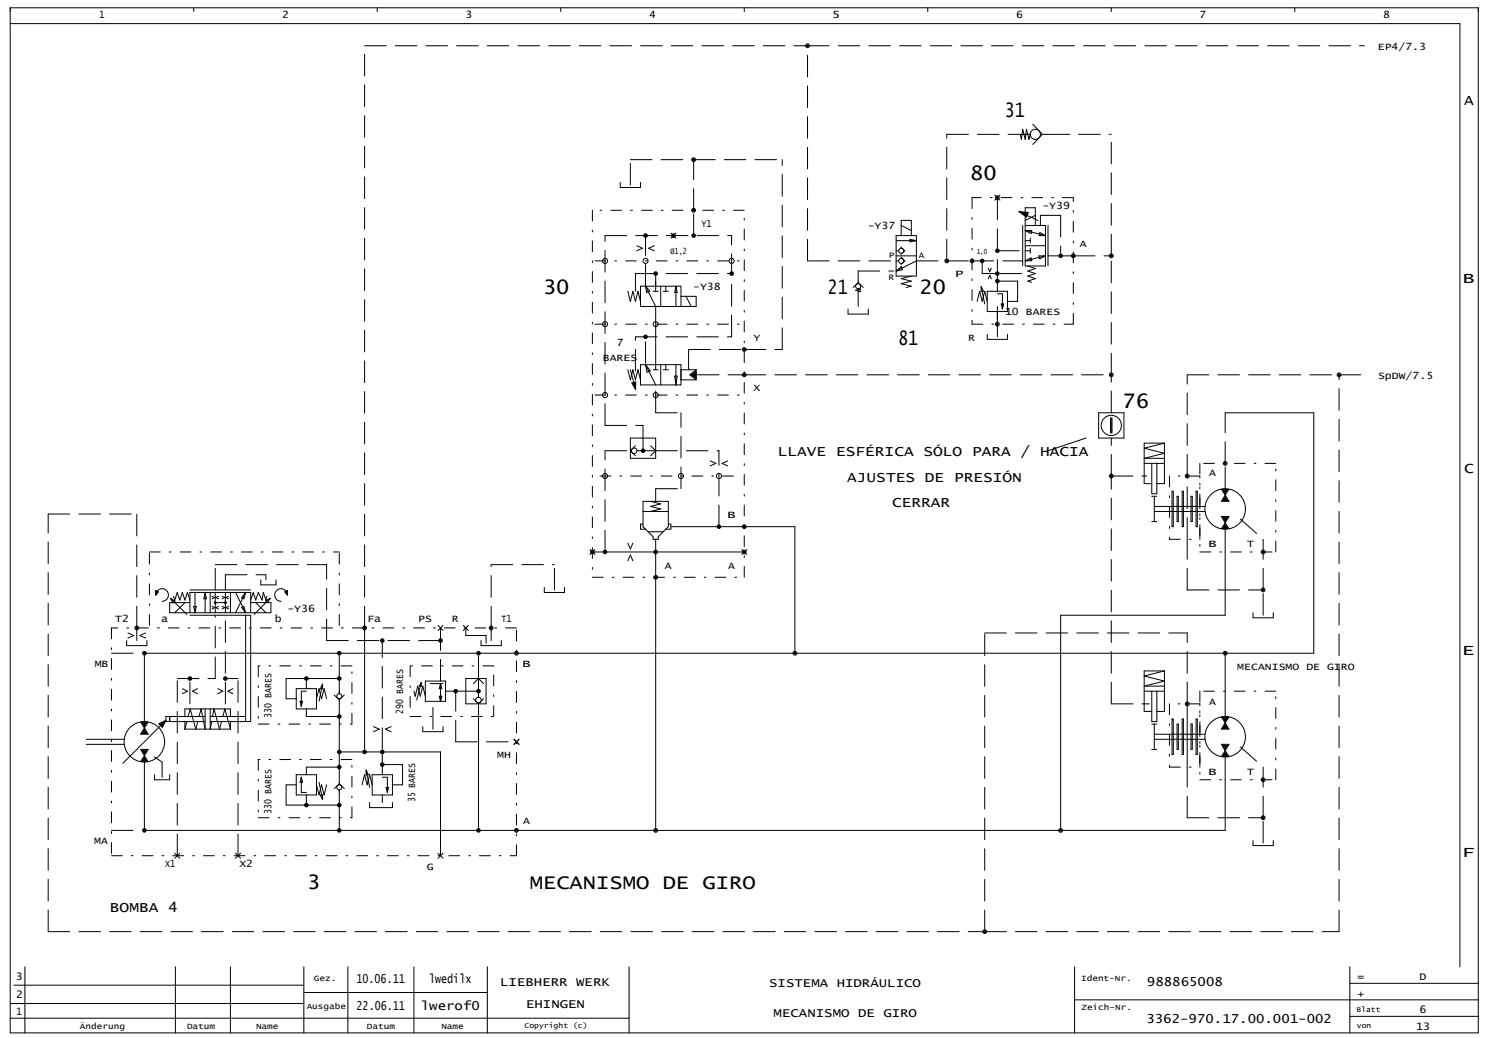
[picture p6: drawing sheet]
<svg xmlns="http://www.w3.org/2000/svg" width="582mm" height="406mm" viewBox="0 0 582 406" stroke-linecap="round" stroke-linejoin="round" font-family="sans-serif">
<g fill="none" stroke="#000" stroke-width=".39">
<path d="M4 3h574.2v401h-574.2zM4 9.2h567v369M75.8 3v1.5M147.6 3v1.5M219.3 3v1.5M291.1 3v1.5M362.9 3v1.5M434.6 3v1.5M506.4 3v1.5M399 52.5l.5 2 .5-3.9 1 3.9 .5-3.9 1 3.9 .5-2h-3M404 48.6l3.7 3.9M407.7 52.5h2.2"/>
<path d="M407.7 52.5l-3.7 4M242.6 71.4v1.9h7.9v-1.9M389.1 76.3l2 2M391.1 76.3l-2 2M249 96.1l2.3 1-2.3 1M256 96.1l-2.3 1 2.3 1M262.4 91.2l2 1.9M264.4 91.2l-2 1.9M350.5 92.1h7.9v15.9h-7.9zM350.5 94.1h7.9M350.5 98.1h1M352.3 96.6l1.6 1.5-1.5 1.4"/>
<path d="M352.5 92.1v-5.9h3.9v5.9M352.5 88.2l3.9 2M355.9 93.6l2.5 .5-2.5 .5zM398.6 82.8l3.6 .3-.7 1.8zM398.6 82.8l3.3 .6-.5 1.2-1.8-1.4 1.9 .5-.2 .5-.8-.7M398.6 82.8l7.3 3.4M400 88.2v15.8M401 94.1h2M401 98.1h2M401 88.2h7.9v15.8h-7.9v-22.7h4v6.9M401 90.2h2.6l-.3 1.2zM401 90.2l7.9 1.9"/>
<path d="M401 96.1h7.9M403 93.1v2M403 97.1v2M405 84.2l-4 2M406.7 91l2.2 1.1h-2.5zM409.9 88.2v15.8M245.6 113.9l1 4 .9-4 1 4 1-4 1 4M252.5 111.9l4 8v24.7M252.5 111.9l1.7 1.9-1.3 .6zM255.5 113.9h1.9M256.5 110v3.9M258.4 111.9v8"/>
<path d="M259.4 113.9h2M260.4 111.9v2M264.4 111.9v8M264.4 111.9l.5 2.5h-1zM266.3 115.9h6v4h-21.8v-8h15.8v8M268.3 115.9l2 4M335.6 110.6l-1.9 1.8M335.6 110.6l2 1.8M335.6 112.9l1 .2-1.9 .4 1.9 .4-1 .2M335.6 110v.6M350.5 100.1h7.9M350.5 106l2.1-1.8 .4 1.3z"/>
<path d="M352.4 100.5l1.5 1.5M353.9 102.1l-1.5 1.3M356.4 108l-3.9 1 3.9 1-3.9 1 3.9 .9-1.9 .5M358.4 102l-7.9 4M382.2 117.9l1-4 1 4 1-4 .9 4M383.8 112.1l.9 1.8-.9 .1zM383.8 112.1l1.4 6.8M386.1 113.9h8v7.9h-8zM386.5 109.1l.6-1.4 .6 1.4M386.5 104.9l.6 1.4 .6-1.4M390.1 114.9h2v6M390.1 110v3.9"/>
<path d="M391.6 118.9h1l-.5 2zM401 102l2.3-1.1 .3 1.1zM402 104l3 1-3 1 3 1-3 1 3 1-3 1 1.5 .5M406.3 100.1h2.6l-2.3 1.2zM408.9 100.1l-7.9 1.9M331.7 120.9v1.9h7.9v-1.9M386.1 130.8v1.9h8v-1.9M390.1 121.8v3M245.6 144.6l1 4 .9-4 1 4 1-4 1 4M246.6 144.6l2 7.7M247.1 149.8l1.5-.4v2.9zM248.2 150.7l.1-.8-.5 .1 .6 1.4 .1-1.8-1 .3 1.1 2.4"/>
<path d="M250.5 142.6h15.8v8h-15.8zM252.5 142.6l1.9 2.4-1.3 .6zM252.5 142.6l4 8M255.5 144.6h1.9M258.4 142.6v8M259.4 144.6h2M260.4 142.6v2M263.9 147.1h1l-.5 3.5zM264.4 142.6v8M266.3 148.6h6M266.3 144.6h6M271.3 146.6l1-.5-.5 .5 .5 .5z"/>
<path d="M272.3 144.6v4M272.3 145.1l-2 1.5 2 1.5M272.3 144.6l-2.5 2 2.5 2M272.3 145.6l-1.5 1 1.5 1M246.6 171.3h9.9v8h-9.9zM248.5 174.3l-1.9 2 1.9 2M249.1 176.3h7.4M251.5 171.3v5M254.5 174.3l2 2M256.5 176.3l-2 2M424.7 171.3l-14.8 5M429.7 161.4h9.9v9.9h-9.9z"/>
<path d="M434.4 163.4v6M434.6 163.4v6M434.9 163.4v6M455.4 173.3l-7.9 2 7.9 2-7.9 2h7.9M455.4 173.3h-7.9v15.9h3M455.4 173.3v15.9h-2.9M479.2 161.4h34.6v94.1h-457.3v29.2M251.5 196.1h9.9v9.9l-4 4v1h-1.9v-1l-4-4zM254.5 196.1l3.9 1-3.9 1 3.9 1-3.9 1M277.7 180.3l2.3 .9-2.3 1M284.7 180.3l-2.3 .9 2.3 1M447.5 181.2h7.9"/>
<path d="M450.5 181.2v11.9h2v-11.9M450.5 194.1h2M451.5 194.1v9.9M451.5 198.1h19.8M458.4 192.1h.5v13.9h-.5zM460.4 194.1h.5v9.9h-.5zM462.4 192.1h.5v13.9h-.5zM465.8 194.1h.5v9.9h-.5zM467.8 192.1h.5v13.9h-.5zM477.7 191.3l1.5 2.3M478.1 191.4h2.2l-1.1 1.7zM478.6 191.7h1.2l-.6 .8z"/>
<path d="M479 195.3l.2-.2 .2 .2zM479.1 192h.2zM479.2 193.6l1.5 2.5h-3zM479.2 194.2l1 1.6h-2zM479.2 194.8l.5 .7h-1zM480.7 191.3l-1.5 2.3M230.7 214.9l2 2M231.7 215.9h59.4M232.7 214.9l-2 2M245.6 219.4l1-2.3 .9 2.3M245.6 212.4l1 2.3 .9-2.3M251.5 205h-1v2h2"/>
<path d="M251.5 200.1h9.9M253.5 208h5.9M256.5 211v113.8M261.4 205h1v2h-2M262.4 206h48.5v49.5M290.1 214.9l2 2M292.1 214.9l-2 2M450.5 204h2M451.5 200.1h19.8M477.7 202h3l-1.5 2.5zM478.2 202.3h2l-1 1.6zM478.7 202.6h1l-.5 .7z"/>
<path d="M479 202.8l.2 .2 .2-.2h-.3M479.2 206v34.6h-64.3v84.2M479.2 205.1l1 1.6h-2zM479.2 205.6l.5 .8h-1zM479.2 205.9l.2 .3h-.4zM479.2 204.5l1.5 2.3M479.2 204.5l-1.5 2.3M60.9 232.7a2.48 2.48 0 0 1 2.5-2.4 2.48 2.48 0 0 1 2.5 2.4 2.48 2.48 0 0 1-2.5 2.5M60.9 231l1 .5-1 1.2zM61 232.6l.8-1.1-.8-.3 .2 .7 .2-.2-.3 .6 .1-.9 .3 .2-.5 .9 .1-1.2 .6 .3-.8 1.1M66.7 234l6.4 6.4M66.7 234l1.7 1.1-.7 .7z"/>
<path d="M67.9 233.2l.4 1.5 1-3 1 3 1-3 1 3 1-3 1 3M72.3 235.7l-4 4M74.3 235.7h-7.9v4h39.6v-4h-7.9M74.3 239.7v-8h23.8v8M74.3 230.7h23.8M75.8 237.2h1l-.5 2.5zM76.3 231.7v8M80.2 231.7v8M80.2 231.7l.5 2.5h-1zM82.2 231.7v8M83 237.2l.9 .5-.9 .5M83 233.2l.9 .5-.9 .5"/>
<path d="M84.2 235.7h3.9M84.2 231.7v8M85.4 237.2l-.9 .5 .9 .5M85.4 233.2l-.9 .5 .9 .5M86.9 237.2l1 .5-1 .5M86.9 233.2l1 .5-1 .5M88.1 231.7v8M89.4 237.2l-1 .5 1 .5M89.4 233.2l-1 .5 1 .5M90.1 231.7v8M92.1 231.7l4 8M94.5 237.6l.9-.4 .7 2.5z"/>
<path d="M96.1 231.7l-4 8M96.1 231.7l-.7 2.5-.9-.4zM100 235.7l4 4M102 226.8v2h5.9v-2M103.9 235l1.8-1-1.1 1.7zM104.4 233.2l-.4 1.5-1-3-.5 3-1.5-3-1 3-1-3-.9 3M105.7 234l-6.4 6.4M111.4 231.5l1-.5v1.7zM112.4 232.6l-.8-1.1 .7-.3-.1 .7-.2-.2 .3 .6-.1-.9-.4 .2 .6 .9-.1-1.2-.6 .3 .7 1.1M112.4 232.7a2.48 2.48 0 0 0-2.5-2.4 2.48 2.48 0 0 0-2.4 2.4 2.48 2.48 0 0 0 2.4 2.5M212.9 229.8v1.9h7.9v-1.9M490.1 239.7v1.9h7.9v-1.9"/>
<path d="M49.5 250.5v2h8v-2M50 247.6l2.3 1-2.3 1M57 247.6l-2.3 1 2.3 1M74.3 240.6h23.8v41.6h-15.9M96.1 240.6v41.6M132.7 255.5v15.8M142.6 245.6v47.5M171.3 244.6l2 2M173.3 244.6l-2 2M181.2 244.6l2 2M183.2 244.6l-2 2M187.1 256.5v16.2"/>
<path d="M188.1 250.5v2h8v-2M479.2 255.5v24.7M71.3 269.4l2 .9-2 1M77.3 269.4l-2 .9 2 1M80.2 277.3v7.9l-1.6-7.9-.7 2.9M82.2 277.3v7.9l.6-3M85.2 269.4l2 .9-2 1M91.1 269.4l-2 .9 2 1M115.9 269.4h7.9v7.9h-7.9zM117.4 274.3h.9l-.5 2zM119.8 270.3h-2v6M119.8 277.3v2.9h12.9"/>
<path d="M123.8 273.3l1-3.9 1 3.9 1-3.9 1 3.9M126.2 267.6v1.9l-.9-.1zM126.2 267.6l-1.4 6.7M130.7 271.8l2 1.9M132.7 273.7v32.9M132.7 265.4h-12.9v4M134.7 271.8l-2 1.9M161.9 270.3l.5 2 1-3.9 1 3.9 1-3.9 1 3.9M164.8 267l-.8 1.3 .8 .2v-1.6l-1.8 6.9M166.4 266.4h7.9v7.9h-7.9zM168.3 267.4h5M171.8 272.3h1l-.5 2z"/>
<path d="M172.3 267.4v6.9M172.3 267.4l.5 2h-1zM182.2 265.4h7.9v9.9h-7.9zM182.2 270.3h4.9M185.2 267.4l1.9-2 2 2M185.2 273.3l1.9 2M187.1 275.3v48.5M189.1 273.3l-2 2M447.5 270.3h7.9M450.5 270.3v11.9h2v-11.9M455.4 262.4h-7.9v15.9h3M455.4 262.4l-7.9 2 7.9 2-7.9 2h7.9"/>
<path d="M455.4 262.4v15.9h-2.9M464.3 275.3v24.7M33.7 291.1h14.8M33.7 289.2h14.8M55 293.1h3l-1.5 2.5zM55 282.4l1.5 2.3M55.4 282.5h2.2l-1.1 1.7zM55.5 293.4h2l-1 1.6zM55.9 282.8h1.2l-.6 .8zM56 293.7h1l-.5 .7zM56.3 293.9l.2 .2 .2-.2h-.3M56.4 283.1h.2z"/>
<path d="M56.5 296.2l1 1.6h-2zM56.5 296.7l.5 .8h-1zM56.5 297l.2 .3h-.4zM56.5 284.7l1.5 2.5h-3zM56.5 285.3l1 1.6h-2zM56.5 285.9l.5 .7h-1zM56.5 286.2l.2 .2h-.4zM56.5 295.6l1.5 2.3M56.5 295.6l-1.5 2.3M58 282.4l-1.5 2.3M62.1 283.1l2.8-1.4-1.4 2.8zM62.6 283.2l1.6-.8-.8 1.6z"/>
<path d="M63.1 283.3l.4-.2-.2 .5zM64.9 281.7l-16.8 16.9M66.4 280.2v2M72.3 280.2v-2.9h17.8v2.9M72.3 282.2v3M72.3 285.2h17.8M73.1 282.2l-.8 3M73.6 280.2l.8-2.9 2.2 7.9 .8-3M80.2 280.2h-15.3v2h15.3M82.2 280.2h13.9M83.1 280.2l.6-2.9 2.2 7.9 .8-3M87.2 280.2l.8-2.9 2.1 7.9"/>
<path d="M90.1 282.2v3M132.7 294.1h39.6v40.6M146.1 284.2l2.2 1-2.2 1M149.5 294.1v8.9M153 284.2l-2.3 1 2.3 1M165.4 284.2v2h7.9v-2M201 289.2l2 1.9M203 289.2l-2 1.9M450.5 293.1h2M450.5 283.2h2M451.5 287.2h19.8M451.5 283.2v9.9"/>
<path d="M451.5 289.2h19.8M458.4 281.2h.5v13.9h-.5zM460.4 283.2h.5v9.9h-.5zM462.4 281.2h.5v13.9h-.5zM465.8 283.2h.5v9.9h-.5zM467.8 281.2h.5v13.9h-.5zM477.7 291.1h3l-1.5 2.5zM477.7 280.4l1.5 2.3M478.1 280.5h2.2l-1.1 1.7zM478.2 291.4h2l-1 1.6zM478.6 280.8h1.2l-.6 .8zM478.7 291.7h1l-.5 .7z"/>
<path d="M479 291.9l.2 .2 .2-.2h-.3M479.1 281.1h.2zM479.2 295.1v29.7h-422.7v-26.7M479.2 282.7l1.5 2.5h-3zM479.2 294.2l1 1.6h-2zM479.2 294.7l.5 .8h-1zM479.2 295l.2 .3h-.4zM479.2 283.3l1 1.6h-2zM479.2 283.9l.5 .7h-1zM479.2 284.2l.2 .2h-.4zM479.2 293.6l1.5 2.3M479.2 293.6l-1.5 2.3"/>
<path d="M480.7 280.4l-1.5 2.3M60.4 303v2h6v-2M115.9 303h7.9v7.9h-7.9zM117.8 304v5.9h2M117.8 304l.5 2h-.9zM119.8 310.9v4h12.9M123.8 307l1 3.9 1-3.9 1 3.9 1-3.9M124.8 306l1.4 6.7M125.3 310.9l.9-.1v1.9zM132.7 306.6l-2 1.9M132.7 306.6l2 1.9M132.7 309v15.8"/>
<path d="M132.7 300h-12.9v3M141.6 307l1-4 1 4 1-4 1 4M143.2 301.2l.9 1.8-.9 .1zM143.2 301.2l1.4 6.8M144.6 313.9v2h8.9v-2M145.6 303h7.9v7.9h-7.9zM149.5 304h2v5.9M149.5 310.9v3M151 308h1l-.5 1.9zM68.3 333.7l2 2M70.3 333.7l-2 2M92.1 333.7l2 2"/>
<path d="M94.1 333.7l-2 2M171.3 333.7l2 2M173.3 333.7l-2 2M490.1 328.8v1.9h7.9v-1.9M9.7 378.2v25.8M68.6 378.2v25.8M90.1 378.2v25.8M118.8 378.2v25.8M136.1 378.2v25.8M161.9 378.2v25.8M190.6 378.2v25.8M246.1 378.2v25.8"/>
<path d="M420.3 378.2v25.8M528 378.2v25.8M4 398.3h242.1M4 392.5h114.8M5.4 385.3h113.4M118.8 388.2h71.8M420.3 391.1h157.9M528 397.5h50.2M528 384.6h50.2"/>
<circle cx="315.8" cy="17.9" r=".37"/>
<circle cx="315.8" cy="17.9" r=".74"/>
<circle cx="404.9" cy="52.5" r="1.98"/>
<circle cx="271.3" cy="62.4" r=".74"/>
<circle cx="271.3" cy="62.4" r=".37"/>
<circle cx="390.1" cy="77.3" r=".5"/>
<circle cx="390.1" cy="77.3" r=".69"/>
<circle cx="390.1" cy="77.3" r=".2"/>
<circle cx="252.5" cy="92.1" r=".5"/>
<circle cx="252.5" cy="92.1" r=".69"/>
<circle cx="252.5" cy="92.1" r=".2"/>
<circle cx="263.4" cy="92.1" r=".5"/>
<circle cx="263.4" cy="92.1" r=".69"/>
<circle cx="263.4" cy="92.1" r=".2"/>
<circle cx="271.3" cy="92.1" r=".5"/>
<circle cx="271.3" cy="82.2" r=".74"/>
<circle cx="271.3" cy="82.2" r=".37"/>
<circle cx="271.3" cy="92.1" r=".69"/>
<circle cx="271.3" cy="92.1" r=".2"/>
<circle cx="352.5" cy="98.1" r=".99"/>
<circle cx="390.1" cy="98.1" r=".5"/>
<circle cx="390.1" cy="98.1" r=".69"/>
<circle cx="390.1" cy="98.1" r=".2"/>
<circle cx="236.6" cy="102" r=".99"/>
<circle cx="252.5" cy="102" r=".99"/>
<circle cx="256.4" cy="107" r=".5"/>
<circle cx="256.4" cy="107" r=".69"/>
<circle cx="256.4" cy="107" r=".2"/>
<circle cx="286.1" cy="102" r=".99"/>
<circle cx="286.1" cy="107" r=".5"/>
<circle cx="286.1" cy="107" r=".69"/>
<circle cx="286.2" cy="107" r=".2"/>
<circle cx="335.6" cy="111.9" r=".99"/>
<circle cx="352.5" cy="102" r=".99"/>
<circle cx="370.3" cy="102" r=".74"/>
<circle cx="370.3" cy="102" r=".37"/>
<circle cx="380.2" cy="102" r=".37"/>
<circle cx="380.2" cy="102" r=".74"/>
<circle cx="384.2" cy="102" r=".5"/>
<circle cx="384.2" cy="102" r=".69"/>
<circle cx="384.2" cy="102" r=".2"/>
<circle cx="390.1" cy="107" r=".5"/>
<circle cx="390.1" cy="110" r=".5"/>
<circle cx="390.1" cy="110" r=".69"/>
<circle cx="390.1" cy="107" r=".69"/>
<circle cx="390.1" cy="110" r=".2"/>
<circle cx="390.1" cy="107" r=".2"/>
<circle cx="414.8" cy="100.1" r=".69"/>
<circle cx="414.8" cy="100.1" r=".5"/>
<circle cx="414.9" cy="100.1" r=".2"/>
<circle cx="419.8" cy="100.1" r=".74"/>
<circle cx="419.8" cy="100.1" r=".37"/>
<circle cx="434.6" cy="100.1" r=".74"/>
<circle cx="434.6" cy="100.1" r=".37"/>
<circle cx="236.6" cy="126.8" r=".99"/>
<circle cx="252.5" cy="131.7" r=".5"/>
<circle cx="252.5" cy="131.7" r=".69"/>
<circle cx="252.5" cy="131.7" r=".2"/>
<circle cx="256.4" cy="126.8" r=".99"/>
<circle cx="291.1" cy="136.7" r=".74"/>
<circle cx="291.1" cy="136.7" r=".37"/>
<circle cx="390.1" cy="126.8" r=".74"/>
<circle cx="390.1" cy="126.8" r=".37"/>
<circle cx="236.6" cy="154.5" r=".99"/>
<circle cx="256.4" cy="154.5" r=".99"/>
<circle cx="291.1" cy="146.6" r=".74"/>
<circle cx="291.1" cy="146.6" r=".37"/>
<circle cx="434.6" cy="146.6" r=".74"/>
<circle cx="434.6" cy="146.6" r=".37"/>
<circle cx="523.7" cy="146.6" r=".74"/>
<circle cx="523.7" cy="146.6" r=".37"/>
<circle cx="248" cy="176.3" r="1.09"/>
<circle cx="251.5" cy="176.3" r=".5"/>
<circle cx="251.5" cy="176.3" r=".69"/>
<circle cx="251.5" cy="176.3" r=".3"/>
<circle cx="434.6" cy="166.4" r="4"/>
<circle cx="236.6" cy="186.2" r=".99"/>
<circle cx="266.3" cy="186.2" r=".99"/>
<circle cx="281.2" cy="186.2" r=".99"/>
<circle cx="434.6" cy="186.2" r=".74"/>
<circle cx="434.6" cy="186.2" r=".37"/>
<circle cx="464.3" cy="186.2" r=".74"/>
<circle cx="464.3" cy="186.2" r=".37"/>
<circle cx="479.2" cy="199.1" r="7.9"/>
<circle cx="479.2" cy="181.2" r=".74"/>
<circle cx="479.2" cy="181.2" r=".37"/>
<circle cx="231.7" cy="215.9" r=".69"/>
<circle cx="231.7" cy="215.9" r=".5"/>
<circle cx="231.7" cy="215.9" r=".2"/>
<circle cx="236.6" cy="215.9" r=".5"/>
<circle cx="236.6" cy="215.9" r=".69"/>
<circle cx="236.7" cy="215.9" r=".2"/>
<circle cx="256.4" cy="215.9" r=".5"/>
<circle cx="256.4" cy="215.9" r=".69"/>
<circle cx="256.4" cy="215.9" r=".2"/>
<circle cx="281.2" cy="206" r=".5"/>
<circle cx="281.2" cy="206" r=".69"/>
<circle cx="281.2" cy="206" r=".2"/>
<circle cx="291.1" cy="215.9" r=".5"/>
<circle cx="291.1" cy="206" r=".74"/>
<circle cx="291.1" cy="215.9" r=".69"/>
<circle cx="291.1" cy="206" r=".37"/>
<circle cx="291.1" cy="215.9" r=".2"/>
<circle cx="494" cy="215.9" r=".74"/>
<circle cx="494" cy="215.9" r=".37"/>
<circle cx="84.2" cy="235.7" r=".35"/>
<circle cx="84.2" cy="235.7" r=".1"/>
<circle cx="84.2" cy="235.7" r=".25"/>
<circle cx="88.1" cy="235.7" r=".35"/>
<circle cx="88.1" cy="235.7" r=".1"/>
<circle cx="88.2" cy="235.7" r=".25"/>
<circle cx="256.4" cy="225.8" r=".74"/>
<circle cx="256.4" cy="225.8" r=".37"/>
<circle cx="494" cy="230.7" r=".74"/>
<circle cx="494" cy="230.7" r=".37"/>
<circle cx="53.5" cy="245.6" r=".74"/>
<circle cx="53.5" cy="245.6" r=".37"/>
<circle cx="56.5" cy="255.5" r=".5"/>
<circle cx="56.5" cy="255.5" r=".69"/>
<circle cx="56.5" cy="255.5" r=".2"/>
<circle cx="132.7" cy="255.5" r=".5"/>
<circle cx="132.7" cy="255.5" r=".69"/>
<circle cx="132.7" cy="255.5" r=".2"/>
<circle cx="142.6" cy="245.6" r=".74"/>
<circle cx="142.6" cy="245.6" r=".37"/>
<circle cx="149.5" cy="250.5" r=".5"/>
<circle cx="149.5" cy="250.5" r=".69"/>
<circle cx="149.5" cy="250.5" r=".2"/>
<circle cx="172.3" cy="250.5" r=".5"/>
<circle cx="172.3" cy="250.5" r=".69"/>
<circle cx="172.3" cy="250.5" r=".2"/>
<circle cx="187.1" cy="255.5" r=".69"/>
<circle cx="187.1" cy="255.5" r=".5"/>
<circle cx="187.1" cy="255.5" r=".2"/>
<circle cx="192.1" cy="245.6" r=".74"/>
<circle cx="192.1" cy="245.6" r=".37"/>
<circle cx="202" cy="255.5" r=".74"/>
<circle cx="202" cy="255.5" r=".37"/>
<circle cx="310.9" cy="255.5" r=".74"/>
<circle cx="310.9" cy="255.5" r=".37"/>
<circle cx="479.2" cy="255.5" r=".74"/>
<circle cx="479.2" cy="255.5" r=".37"/>
<circle cx="74.3" cy="265.4" r=".69"/>
<circle cx="74.3" cy="265.4" r=".5"/>
<circle cx="74.3" cy="265.4" r=".2"/>
<circle cx="88.1" cy="265.4" r=".69"/>
<circle cx="88.1" cy="265.4" r=".5"/>
<circle cx="88.2" cy="265.4" r=".2"/>
<circle cx="119.8" cy="265.4" r=".5"/>
<circle cx="119.8" cy="265.4" r=".69"/>
<circle cx="119.8" cy="265.4" r=".2"/>
<circle cx="132.7" cy="272.3" r=".99"/>
<circle cx="132.7" cy="265.4" r=".5"/>
<circle cx="132.7" cy="265.4" r=".69"/>
<circle cx="132.7" cy="265.4" r=".2"/>
<circle cx="178.2" cy="270.3" r=".5"/>
<circle cx="178.2" cy="270.3" r=".69"/>
<circle cx="178.2" cy="270.3" r=".2"/>
<circle cx="187.1" cy="273.8" r="1.09"/>
<circle cx="187.1" cy="270.3" r=".69"/>
<circle cx="187.1" cy="270.3" r=".5"/>
<circle cx="187.1" cy="270.3" r=".3"/>
<circle cx="464.3" cy="275.3" r=".74"/>
<circle cx="464.3" cy="275.3" r=".37"/>
<circle cx="56.5" cy="290.1" r="7.9"/>
<circle cx="132.7" cy="280.2" r=".5"/>
<circle cx="132.7" cy="294.1" r=".5"/>
<circle cx="132.7" cy="280.2" r=".69"/>
<circle cx="132.7" cy="294.1" r=".69"/>
<circle cx="132.7" cy="280.2" r=".2"/>
<circle cx="132.7" cy="294.1" r=".2"/>
<circle cx="142.6" cy="294.1" r=".5"/>
<circle cx="142.6" cy="294.1" r=".69"/>
<circle cx="142.6" cy="294.1" r=".2"/>
<circle cx="149.5" cy="299.1" r=".5"/>
<circle cx="149.5" cy="294.1" r=".5"/>
<circle cx="149.5" cy="294.1" r=".69"/>
<circle cx="149.5" cy="299.1" r=".69"/>
<circle cx="149.5" cy="294.1" r=".2"/>
<circle cx="149.5" cy="299.1" r=".2"/>
<circle cx="479.2" cy="288.2" r="7.9"/>
<circle cx="119.8" cy="314.9" r=".5"/>
<circle cx="119.8" cy="314.9" r=".69"/>
<circle cx="119.8" cy="314.9" r=".2"/>
<circle cx="132.7" cy="308" r=".99"/>
<circle cx="132.7" cy="314.9" r=".5"/>
<circle cx="132.7" cy="300" r=".5"/>
<circle cx="132.7" cy="300" r=".69"/>
<circle cx="132.7" cy="314.9" r=".69"/>
<circle cx="132.7" cy="300" r=".2"/>
<circle cx="132.7" cy="314.9" r=".2"/>
<circle cx="494" cy="305" r=".74"/>
<circle cx="494" cy="319.8" r=".74"/>
<circle cx="494" cy="305" r=".37"/>
<circle cx="494" cy="319.8" r=".37"/>
<circle cx="56.5" cy="324.8" r=".5"/>
<circle cx="56.5" cy="324.8" r=".69"/>
<circle cx="56.5" cy="324.8" r=".2"/>
<circle cx="132.7" cy="324.8" r=".5"/>
<circle cx="132.7" cy="324.8" r=".69"/>
<circle cx="132.7" cy="324.8" r=".2"/>
<circle cx="187.1" cy="324.8" r=".69"/>
<circle cx="187.1" cy="324.8" r=".5"/>
<circle cx="187.1" cy="324.8" r=".2"/>
<circle cx="202" cy="324.8" r=".74"/>
<circle cx="202" cy="324.8" r=".37"/>
<circle cx="256.4" cy="324.8" r=".74"/>
<circle cx="256.4" cy="324.8" r=".37"/>
<circle cx="414.8" cy="324.8" r=".74"/>
<circle cx="414.8" cy="324.8" r=".37"/>
<circle cx="385.1" cy="364.4" r=".37"/>
<circle cx="385.1" cy="364.4" r=".74"/>
</g>
<g fill="none" stroke="#000" stroke-width=".39" stroke-dasharray="8.5 3.5">
<path d="M142.6 17.9h173.2M315.8 17.9h217.9M370.3 52.5h29.7M409.9 52.5h24.7M246.6 72.3v-9.9M246.6 62.4h24.7M271.3 62.4h34.6M236.7 92.1h49.5M271.3 92.1v-9.9M271.3 82.2v-19.8M390.1 98.1h9.9M406.9 84.2h8"/>
<path d="M406.9 84.2v4M414.9 84.2v15.9M248.5 113.9v-6.9M248.5 107h37.7M252.5 111.9v-19.8M256.5 111.9v-4.9M315.8 102v-84.1M315.8 102h34.7M335.6 119.9v-7M335.6 110v-4M335.6 106h13.9M350.5 102h1"/>
<path d="M358.4 102h11.9M370.3 102v-49.5M370.3 102h9.9M380.2 102h19.8M384.2 107v-5M384.2 107h5.9M390.1 110v-32.7M391.1 107h11.9M398 117.9h-3.9M398 110h-7.9M398 117.9v-7.9M414.9 100.1h-5"/>
<path d="M414.9 100.1h4.9M419.8 100.1h14.8M434.6 100.1v-47.6M248.5 131.7h37.7M269.3 136.7h21.8M286.2 131.7v-39.6M291.1 136.7h14.8M305.9 136.7v-74.3M390.1 131.7v-4.9M390.1 126.8v-6.9M248.5 145.1v-13.4M252.5 142.1v-10.4"/>
<path d="M269.3 144.6v-7.9M272.8 146.6h18.3M291.1 146.6h143.5M434.6 146.6v-46.5M464.3 146.6h59.5M523.8 146.6h9.9M236.7 166.4v-74.3M236.7 176.3h9.9M236.7 166.4h14.8M251.5 171.3v-4.9M256.5 161.4v-10.8M256.5 176.3h24.7"/>
<path d="M256.5 161.4h9.8M434.6 161.4v-14.8M256.5 196.1v-5M256.5 191.1h9.8M266.3 191.1v-29.7M434.6 186.2v-14.9M434.6 186.2h13.9M464.3 186.2v-39.6M479.2 191.1v-9.9M479.2 181.2v-19.8M18.9 201.1h34.6M236.7 215.9v-39.6"/>
<path d="M281.2 206v-29.7M464.3 211v-24.8M485.1 203l8.9 8M494 215.9v-4.9M84.2 230.7v-9.9M84.2 220.8h43.6M88.1 230.7v-5.9M88.1 224.8h15.9M104 226.8v-2M192.1 220.8h24.7M216.8 230.7v-9.9M464.3 230.7v-19.7"/>
<path d="M464.3 230.7h29.7M494 230.7v-14.8M43.6 255.5h11.9M53.5 250.5v-4.9M53.5 245.6v-44.5M127.8 250.5v-29.7M127.8 250.5h44.5M142.6 245.6v-227.7M182.2 248.6v-3M182.2 248.6h7.9M190.1 251.5v-2.9M192.1 250.5v-4.9"/>
<path d="M192.1 245.6v-24.8M385.2 247.6h79.1M494 240.6v-9.9M69.3 265.4h14.9M74.3 275.3v-9.9M84.2 265.4v-24.8M88.1 275.3v-34.7M88.1 265.4h5M111.9 273.3h4M111.9 265.4h7.9M111.9 273.3v-7.9M172.3 266.4v-20.8"/>
<path d="M174.3 270.3h7.9M434.6 275.3v-89.1M434.6 275.3h14.9M464.3 275.3v-27.7M60.4 296.1l3 2M149.5 293.1v-42.6M157.5 299.1h-8M169.3 285.2v-10.9M178.2 290.1v-19.8M178.2 290.1h23.8M485.1 292.1l8.9 7.9M63.4 304v-5.9"/>
<path d="M111.9 307h4M111.9 314.9h7.9M111.9 307v7.9M157.5 307h-4M157.5 307v-7.9M464.3 319.8v-19.8M464.3 319.8h29.7M494 319.8v-14.8M494 305v-5M43.6 324.8h11.9M69.3 334.7v-69.3M93.1 334.7v-69.3"/>
<path d="M494 329.7v-9.9M18.9 364.4v-163.3M18.9 364.4h366.3M385.2 364.4v-116.8M385.2 364.4h138.6M523.8 364.4v-217.8"/>
</g>
<g fill="none" stroke="#000" stroke-width=".39" stroke-dasharray="4.2 3.5 .7 3.5">
<path d="M380.2 77.3v49.5M419.8 77.3h-39.6M231.7 82.2v143.6M291.1 82.2h-59.4M232.7 102h57.4M232.7 126.8h57.4M380.2 126.8h39.6M419.8 126.8v-49.5M232.7 154.5h57.4M234.7 186.2h55.4M457.4 186.2v24.8M469.3 181.2v34.7"/>
<path d="M469.3 186.2h-11.9M499 181.2h-29.7M58.4 215.9h74.3M457.4 211h11.9M469.3 215.9h29.7M469.3 211v-24.8M499 215.9v-34.7M231.7 225.8h59.4M291.1 225.8v-143.6M43.6 245.6v89.1M58.4 244.6v-28.7M132.7 244.6v-28.7"/>
<path d="M202 245.6h-158.4M101 260.4v22.8M137.7 260.4h-36.7M160.4 260.4v19.8M193.1 260.4h-32.7M457.4 275.3v24.7M469.3 270.3v34.7M469.3 275.3h-11.9M499 270.3h-29.7M101 297.1v22.7M101 283.2h36.7M137.7 297.1h-36.7"/>
<path d="M137.7 283.2v-22.8M160.4 280.2h32.7M193.1 280.2v-19.8M101 319.8h36.7M137.7 319.8v-22.7M457.4 300h11.9M469.3 305h29.7M469.3 300v-24.7M499 305v-34.7M43.6 334.7h158.4M202 334.7v-89.1"/>
</g>
<g font-size="7.8">
<text x="393.1" y="45.7">31</text>
<text x="379.5" y="70.5">80</text>
<text x="212.4" y="115">30</text>
<text x="323.8" y="115">21</text>
<text x="359.7" y="115">20</text>
<text x="351.4" y="134.8">81</text>
<text x="439.1" y="159.6">76</text>
<text x="120.1" y="347.7">3</text>
<text x="207.2" y="347.7">MECANISMO DE GIRO</text>
</g>
<g font-size="5.7">
<text x="572.7" y="40.9">A</text>
<text x="572" y="110.5">B</text>
<text x="572.7" y="185.2">C</text>
<text x="571.9" y="256.2">E</text>
<text x="571.8" y="335.2">F</text>
</g>
<g font-size="5.6">
<text x="304.2" y="178.5">LLAVE ESFÉRICA SÓLO PARA / HACIA</text>
<text x="331.3" y="188.4">AJUSTES DE PRESIÓN</text>
<text x="348.9" y="198.3">CERRAR</text>
<text x="43" y="356.7">BOMBA 4</text>
</g>
<g font-size="4.9">
<text x="139.4" y="384.4">10.06.11</text>
<text x="167.8" y="384.4">lwedilx</text>
<text x="195.6" y="385.8">LIEBHERR WERK</text>
<text x="300.8" y="386.1">SISTEMA HIDRÁULICO</text>
<text x="448.6" y="385.8">988865008</text>
<text x="139.5" y="395.1">22.06.11</text>
<text x="164.6" y="395.1">lwerof0</text>
<text x="205.7" y="394.4">EHINGEN</text>
<text x="302.6" y="397.6">MECANISMO DE GIRO</text>
<text x="448.4" y="400.2">3362-970.17.00.001-002</text>
</g>
<g font-size="4.1">
<text x="6.2" y="383.3">3</text>
<text x="530.9" y="383.3">=</text>
<text x="555.3" y="383.3">D</text>
<text x="530.9" y="389.8">+</text>
<text x="6.3" y="390.5">2</text>
<text x="6.4" y="397">1</text>
<text x="555.3" y="396.3">6</text>
<text x="554" y="402.7">13</text>
</g>
<g font-size="3.9">
<text x="38.8" y="7.1">1</text>
<text x="110.4" y="7.1">2</text>
<text x="182.1" y="7.1">3</text>
<text x="253.9" y="7.1">4</text>
<text x="325.4" y="7.1">5</text>
<text x="397.5" y="7.1">6</text>
<text x="469.2" y="7.1">7</text>
<text x="541" y="7.1">8</text>
<text x="538.9" y="19.4">EP4/7.3</text>
<text x="407.7" y="81.8">-Y39</text>
<text x="274.4" y="88.7">Y1</text>
<text x="339.4" y="89.7">-Y37</text>
<text x="422.4" y="96.7">A</text>
<text x="271.1" y="113.5">-Y38</text>
<text x="373.4" y="108.5">P</text>
<text x="393.1" y="123.4">10 BARES</text>
<text x="241.2" y="135.3">7</text>
<text x="294.6" y="133.3">Y</text>
<text x="378.7" y="133.3">R</text>
<text x="235.8" y="141.2">BARES</text>
<text x="539" y="148.1">SpDW/7.5</text>
<text x="294.7" y="153.1">X</text>
<text x="472.9" y="186.1">A</text>
<text x="284.4" y="202.6">B</text>
<text x="472.5" y="214.1">B</text>
<text x="487.7" y="214.1">T</text>
<text x="260" y="222.4">A</text>
<text x="284.8" y="222.4">A</text>
<text x="112.4" y="239.2">-Y36</text>
<text x="45.1" y="243.2">T2</text>
<text x="63" y="243.2">a</text>
<text x="107.5" y="243.2">b</text>
<text x="143.7" y="243.2">Fa</text>
<text x="163.6" y="243.2">PS</text>
<text x="176.7" y="243.2">R</text>
<text x="196.2" y="243.2">T1</text>
<text x="37" y="261">MB</text>
<text x="204.2" y="261">B</text>
<text x="484" y="262">MECANISMO DE GIRO</text>
<text x="472.9" y="275.8">A</text>
<text x="106.2" y="280.7" transform="rotate(-90 106.2 280.7)">330 BARES</text>
<text x="157.6" y="279.1" transform="rotate(-90 157.6 279.1)">290 BARES</text>
<text x="194.5" y="296.6">MH</text>
<text x="472.5" y="303.2">B</text>
<text x="487.7" y="303.2">T</text>
<text x="162.3" y="313.9" transform="rotate(-90 162.3 313.9)">35 BARES</text>
<text x="106.2" y="318.4" transform="rotate(-90 106.2 318.4)">330 BARES</text>
<text x="204.6" y="322.4">A</text>
<text x="36.8" y="330.3">MA</text>
<text x="64.6" y="339.2">X1</text>
<text x="93.6" y="339.2">X2</text>
<text x="167" y="340.2">G</text>
</g>
<g font-size="3.4">
<text x="262.3" y="99.4">Ø1,2</text>
<text x="347.7" y="101">P</text>
<text x="359.4" y="101">A</text>
<text x="347.6" y="109.7">R</text>
</g>
<g font-size="3.2">
<text x="122.7" y="383.7">Gez.</text>
<text x="422.9" y="383.7">Ident-Nr.</text>
<text x="120" y="394.5">Ausgabe</text>
<text x="423" y="395.2">Zeich-Nr.</text>
<text x="31.3" y="402.4">Änderung</text>
<text x="73.1" y="402.4">Datum</text>
<text x="100.1" y="402.4">Name</text>
<text x="143.5" y="402.4">Datum</text>
<text x="172.6" y="402.4">Name</text>
</g>
<g font-size="2.9">
<text x="530.5" y="395.8">Blatt</text>
<text x="205.1" y="402.3">Copyright (c)</text>
<text x="530.7" y="402.3">von</text>
</g>
<text font-size="2.8" x="382" y="99.2">1,0</text>
</svg>
